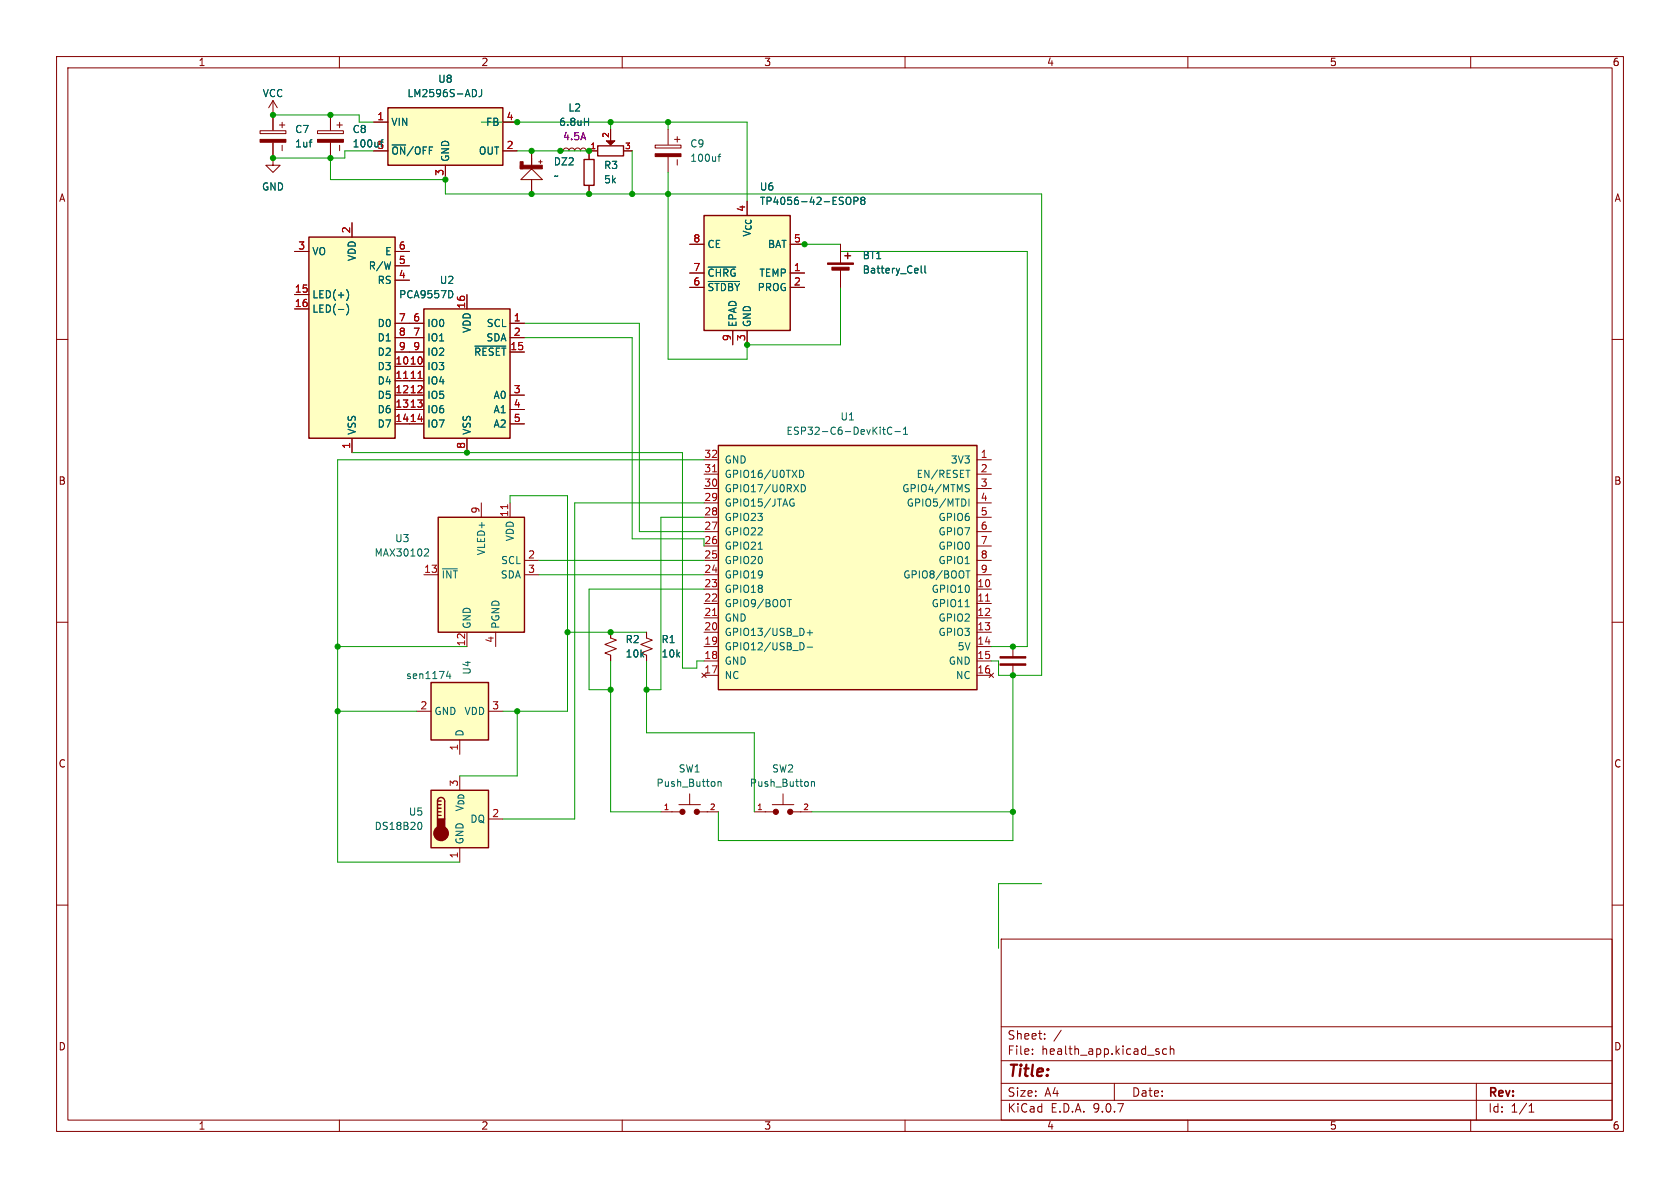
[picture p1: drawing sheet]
<svg xmlns="http://www.w3.org/2000/svg" width="297mm" height="210mm" viewBox="0 0 297 210" stroke-linecap="round" stroke-linejoin="round" font-family="sans-serif">
<g fill="none" stroke="#840000" stroke-width=".18">
<path d="M10 10h277v190h-277zM12 12h273v186h-273zM60 10v2M110 10v2M160 10v2M210 10v2M260 10v2M10 60h2M285 60h2M10 110h2M285 110h2M10 160h2"/>
<path d="M177 166h108v32h-108zM285 160h2M60 198v2M110 198v2M160 198v2M177 194.5h108M177 191.5h108M177 187.5h108M177 181.5h108M182.5 186.3v.1M182.5 185.5v.1M184.7 183.6v.1"/>
<path d="M184.7 182.8v.1M187.6 182.1l-1.3 2M197 191.5v3M204.9 186v.3M206.2 185.5l-.4-.1-.3 .3v.4l.2 .2h.5M206.9 185.5l.2-.1 .4 .1v.9M206.9 184.9v1.5M210 198v2M260 198v2M261 191.5v6.5M270.3 196.6h.9M270.3 195.5l.4-.4v1.5"/>
</g>
<path d="M54.6 41.9h15.2v35.6h-15.2z" fill="#ffffc2"/>
<path d="M54.6 41.9h15.2v35.6h-15.2z" fill="none" stroke="#840000" stroke-width=".25"/>
<g fill="none" stroke="#840000" stroke-width=".18">
<path d="M62.2 39.4v2.5M99.1 26.7h.5l.1-.4 .4-.1 .3 .1 .2 .4 .1-.4 .4-.1 .3 .1 .2 .4 .1-.4 .4-.1 .4 .1 .1 .4 .2-.4 .3-.1 .4 .1 .1 .4h.5M115.8 25.7h4.6v.5h-4.6zM118.1 22.9v2.7M118.1 27.8v2.7M119.7 28.2v1M52.1 44.5h2.5M52.1 52.1h2.5M52.1 54.6h2.5M69.8 44.5h2.6M69.8 47h2.6M69.8 49.5h2.6"/>
<path d="M69.8 57.2h2.6M69.8 59.7h2.6M62.2 77.5v2.5M69.8 62.2h2.6M69.8 64.8h2.6M69.8 67.3h2.6M69.8 69.9h2.6M69.8 72.4h2.6M69.8 74.9h2.6M107.9 111.8v1l1.1 .4-2.1 .7 2.1 .8-2.1 .7 1 .4v1M116.8 143.5h3.3M120 142.2h3.8"/>
<path d="M121.9 140.3v1.9M123.7 143.5h3.3M133.3 143.5h3.4M136.5 142.2h3.8M138.4 140.3v1.9M140.2 143.5h3.3"/>
</g>
<path d="M71.4 66.9h.7" fill="none" stroke="#a90000" stroke-width=".18"/>
<path d="M103.3 21.5h.7M104 20.9v1.3M126.9 27.7h.5M127.4 27.2l-.3 .2v1.1M61.3 51.2a1.46 1.46 0 0 1 0 1.9M61.3 53.7a1.46 1.46 0 0 1 0 2M126.9 138.3l.2-.1h.3l.1 .8M126.9 138.2v.8M143.4 138.2v.8M143.4 138.3l.2-.1h.3l.1 .8" fill="none" stroke="#006464" stroke-width=".18"/>
<g fill="#840000" stroke="#840000" stroke-width=".18">
<path d="M115.8 27.2h4.6v.5h-4.6z"/>
<circle cx="137.2" cy="143.5" r=".46"/>
<circle cx="139.7" cy="143.5" r=".46"/>
<circle cx="120.6" cy="143.5" r=".46"/>
<circle cx="123.2" cy="143.5" r=".46"/>
</g>
<path d="M68.6 19.1h20.3v10.1h-20.3z" fill="#ffffc2"/>
<path d="M68.6 19.1h20.3v10.1h-20.3z" fill="none" stroke="#840000" stroke-width=".25"/>
<path d="M66 21.6h2.6M66 26.7h2.6M78.7 29.2v2.6M88.9 21.6h2.5M88.9 26.7h2.5M114.3 111.8v1l1 .4-2 .7 2 .8-2 .7 1 .4v1" fill="none" stroke="#840000" stroke-width=".18"/>
<path d="M83.8 15.8a.68 .68 0 0 1 .4 .7 .68 .68 0 0 1-.4 .6M85.2 15.8v.9a.41 .41 0 0 1-.5 .4" fill="none" stroke="#006464" stroke-width=".18"/>
<path d="M77.5 91.4h15.2v20.4h-15.2z" fill="#ffffc2"/>
<path d="M77.5 91.4h15.2v20.4h-15.2z" fill="none" stroke="#840000" stroke-width=".25"/>
<path d="M94 29.8l1.9 2h-3.8zM94 26.7v2.5M94 31.8v2.5M85.1 88.9v2.5M90.2 88.9v2.5M92.7 99.1h2.5M74.9 101.6h2.6M82.5 111.8v2.5M87.6 111.8v2.5M92.7 101.6h2.5" fill="none" stroke="#840000" stroke-width=".18"/>
<path d="M89.8 89.2v.7" fill="none" stroke="#a90000" stroke-width=".18"/>
<path d="M75.2 97l.5 .1 .1 .3-.8 .9h.8M78.2 100.6h2.7" fill="none" stroke="#006464" stroke-width=".18"/>
<g fill="#840000" stroke="#840000" stroke-width=".18">
<path d="M92 28.6h.5v1.2h-.5z"/>
<path d="M92 29.2h3.9v.6h-3.9z"/>
</g>
<path d="M74.9 54.6h15.3v22.9h-15.3z" fill="#ffffc2"/>
<path d="M74.9 54.6h15.3v22.9h-15.3z" fill="none" stroke="#840000" stroke-width=".25"/>
<g fill="none" stroke="#840000" stroke-width=".18">
<path d="M104.1 26.7v1.5M104.1 32.8v1.5M72.4 57.2h2.5M72.4 59.7h2.5M82.5 52.1v2.5M90.2 57.2h2.5M90.2 59.7h2.5M72.4 62.2h2.5M72.4 69.9h2.5M72.4 72.4h2.5M72.4 74.9h2.5M72.4 64.8h2.5"/>
<path d="M72.4 67.3h2.5M82.5 77.5v2.5M90.2 62.2h2.5M90.2 69.9h2.5M90.2 72.4h2.5M90.2 74.9h2.5"/>
</g>
<path d="M79.8 51.4l.3 .5-.3 .7M83.9 61.2h5.5" fill="none" stroke="#006464" stroke-width=".18"/>
<path d="M73.9 66.9h.7" fill="none" stroke="#a90000" stroke-width=".18"/>
<path d="M103.3 28.2h1.7v4.6h-1.7z" fill="none" stroke="#840000" stroke-width=".24"/>
<path d="M76.2 139.7h10.2v10.2h-10.2z" fill="#ffffc2"/>
<path d="M76.2 139.7h10.2v10.2h-10.2zM77.3 141.6a.64 .64 0 0 1 .7-.6 .64 .64 0 0 1 .6 .6v3.2M77.3 141.6v3.2M77.3 141.6h.7M77.3 142.2h.7M77.3 142.9h.7M77.3 143.5h.7M77.3 144.1h.7" fill="none" stroke="#840000" stroke-width=".25"/>
<g fill="#840000" stroke="#840000" stroke-width=".25">
<path d="M77.3 144.8h1.3v1.9h-1.3z"/>
<circle cx="78" cy="147.3" r="1.27"/>
</g>
<path d="M48.3 17.8l.7 1.3M48.3 17.8l-.8 1.3M48.3 17.8v2.5M48.3 27.9v1.3h-1.3l1.3 1.3 1.2-1.3h-1.2M48.3 27.9h.1M81.3 149.9v2.5M86.4 144.8h2.5" fill="none" stroke="#840000" stroke-width=".18"/>
<path d="M74.2 145.4a.68 .68 0 0 1 .4 .6 .68 .68 0 0 1-.4 .6" fill="none" stroke="#006464" stroke-width=".18"/>
<path d="M124.5 38.1h15.2v20.3h-15.2z" fill="#ffffc2"/>
<path d="M124.5 38.1h15.2v20.3h-15.2zM149.4 45.2h1M149.9 44.7v1" fill="none" stroke="#840000" stroke-width=".25"/>
<g fill="none" stroke="#840000" stroke-width=".18">
<path d="M46 23.1h4.5v.5h-4.5zM48.3 20.3v2.7M48.3 25.2v2.7M49.9 25.7v.9M121.9 43.2h2.6M121.9 48.3h2.6M121.9 50.8h2.6M129.5 58.4v2.6M132.1 58.4v2.6M139.7 43.2h2.5M139.7 48.3h2.5M139.7 50.8h2.5"/>
<path d="M148.6 43.2v3.3M148.6 47.5v3.3M179.1 114.3v2M179.1 117.4v2"/>
</g>
<path d="M54.7 25.1h.4M55 24.7h.1M149.9 34.9a.43 .43 0 0 1 .5 .4v.4a.43 .43 0 0 1-.5 .4M151 35.5h.6l.1-.2-.1-.3-.6-.1v1.2M152.4 35.4l-.2-.2 .2-.3h.3l.2 .2-.2 .3M152.4 35.4l-.2 .3v.3l.2 .1h.4l.1-.2v-.2l-.2-.3M152.4 35.4h.3M125.2 47.2h4.9M125.2 49.8h5.5M162.9 47v1.1l.1 .2M163.5 47v1.1l.2 .2" fill="none" stroke="#006464" stroke-width=".18"/>
<g fill="#840000" stroke="#840000" stroke-width=".18">
<path d="M46 24.6h4.5v.5h-4.5z"/>
<path d="M176.8 117.3h4.6v.3h-4.6z"/>
<path d="M176.8 116.1h4.6v.2h-4.6z"/>
<path d="M146.3 46.5h4.6v.2h-4.6z"/>
<path d="M147.1 47.2h3v.6h-3z"/>
</g>
<path d="M76.2 120.7h10.2v10.1h-10.2z" fill="#ffffc2"/>
<path d="M76.2 120.7h10.2v10.1h-10.2z" fill="none" stroke="#840000" stroke-width=".25"/>
<path d="M56.1 23.1h4.6v.5h-4.6zM58.4 20.3v2.7M58.4 25.2v2.7M60 25.7v.9M104.1 26.7h1.5M107.9 22.9v2M110.3 26.7h1.5M73.7 125.7h2.5M81.3 130.8v2.6M86.4 125.7h2.5" fill="none" stroke="#840000" stroke-width=".18"/>
<path d="M79.2 118.6l-.3 .9h.8M79.5 119.1v.9" fill="none" stroke="#006464" stroke-width=".18"/>
<g fill="#840000" stroke="#840000" stroke-width=".18">
<path d="M56.1 24.6h4.6v.5h-4.6z"/>
<path d="M107.2 24.9h1.5l-.8 .8z"/>
</g>
<path d="M105.7 25.8h4.5v1.8h-4.5z" fill="none" stroke="#840000" stroke-width=".24"/>
<path d="M127 78.7h45.7v43.2h-45.7z" fill="#ffffc2"/>
<path d="M127 78.7h45.7v43.2h-45.7z" fill="none" stroke="#840000" stroke-width=".25"/>
<g fill="none" stroke="#840000" stroke-width=".18">
<path d="M48.3 27.9h.1M48.3 20.3v2.7M48.3 25.2v2.7M58.4 20.3v2.7M58.4 25.2v2.7M62.2 39.4v2.5M66 26.7h2.6M66 21.6h2.6M78.7 29.2v2.6M88.9 26.7h2.5M88.9 21.6h2.5M94 26.7v2.5"/>
<path d="M94 31.8v2.5M99.1 26.7h.5M103.6 26.7h2M104.1 26.7v1.5M104.1 32.8v1.5M107.9 22.9v2M110.3 26.7h1.5M52.1 44.5h2.5M52.1 52.1h2.5M52.1 54.6h2.5M69.8 57.2h5.1M69.8 59.7h5.1"/>
<path d="M69.8 44.5h2.6M69.8 47h2.6M69.8 49.5h2.6M82.5 52.1v2.5M90.2 57.2h2.5M90.2 59.7h2.5M121.9 43.2h2.6M121.9 48.3h2.6M121.9 50.8h2.6M129.5 58.4v2.6M132.1 58.4v2.6M139.7 43.2h2.5"/>
<path d="M139.7 48.3h2.5M139.7 50.8h2.5M148.6 43.2v2.5M148.6 48.3v2.5M62.2 77.5v2.5M69.8 62.2h5.1M69.8 69.9h5.1M69.8 72.4h5.1M69.8 74.9h5.1M69.8 64.8h5.1M69.8 67.3h5.1M82.5 77.5v2.5"/>
<path d="M90.2 62.2h2.5M90.2 69.9h2.5M90.2 72.4h2.5M90.2 74.9h2.5M124.5 83.8h2.5M124.5 81.3h2.5M124.5 86.4h2.5M124.5 88.9h2.5M124.5 91.4h2.5M124.5 94h2.5M124.5 96.5h2.5M124.5 99.1h2.5"/>
<path d="M172.7 83.8h2.6M172.7 81.3h2.6M172.7 86.4h2.6M172.7 88.9h2.6M172.7 91.4h2.6M172.7 94h2.6M172.7 96.5h2.6M172.7 99.1h2.6M107.9 111.8v1M107.9 115.8v1M114.3 111.8v1M114.3 115.8v1"/>
<path d="M124.1 119l.7 .8M124.5 114.3h2.5M124.5 101.6h2.5M124.5 104.1h2.5M124.5 106.7h2.5M124.5 109.2h2.5M124.5 111.8h2.5M124.5 116.8h2.5M124.5 119.4h2.5M124.8 119l-.7 .8M172.7 114.3h2.6M172.7 101.6h2.6"/>
<path d="M172.7 104.1h2.6M172.7 106.7h2.6M172.7 109.2h2.6M172.7 111.8h2.6M172.7 116.8h2.6M172.7 119.4h2.6M174.9 119l.7 .8M175.6 119l-.7 .8"/>
</g>
<g fill="none" stroke="#006464" stroke-width=".18">
<path d="M83.8 15.8a.68 .68 0 0 1 .4 .7 .68 .68 0 0 1-.4 .6M85.2 15.8v.9a.41 .41 0 0 1-.5 .4M54.7 25.1h.4M55 24.7h.1M103.3 21.5h.7M104 20.9v1.3M149.9 34.9a.43 .43 0 0 1 .5 .4v.4a.43 .43 0 0 1-.5 .4M151 35.5h.6l.1-.2-.1-.3-.6-.1v1.2M152.4 35.4l-.2-.2 .2-.3h.3l.2 .2-.2 .3M152.4 35.4l-.2 .3v.3l.2 .1h.4l.1-.2v-.2l-.2-.3M152.4 35.4h.3M61.3 51.2a1.46 1.46 0 0 1 0 1.9"/>
<path d="M61.3 53.7a1.46 1.46 0 0 1 0 2M79.8 51.4l.3 .5-.3 .7M125.2 47.2h4.9M125.2 49.8h5.5M162.9 47v1.1l.1 .2M163.5 47v1.1l.2 .2M83.9 61.2h5.5M156 75.9h.5M156.2 75.5v1.1l.3 .2M157.7 75.6a.6 .6 0 0 0-.9 .5 .6 .6 0 0 0 .6 .7l.3-.1M158.2 76.3h1M159.7 76.8h.7"/>
<path d="M159.7 75.9l.4-.4v1.3M134 97.1h.8M139.8 88.3h.5M140.2 88.9h.2v.5l-.2 .1-.4-.1M141.4 83.1a.64 .64 0 0 1 .7 .7 .64 .64 0 0 1-.7 .6zM141.7 85.7a.64 .64 0 0 1 .7 .6 .64 .64 0 0 1-.7 .6zM170.8 83.1h.7M170.9 86.3l.3 .1 .2 .3-.3 .2h-.3M170.9 85.7h.5M171.3 88.2v1.3M139.2 106h.7M139.5 106v1.3"/>
<path d="M141.9 113.7l.2 .5-.2 .6M142.7 111.9h1M142.7 114.4h1M143.2 111.4v.9M170.6 107.3h.8M170.8 100.9h.7M171.1 100.9v1.3"/>
</g>
<path d="M71.4 66.9h.7M73.9 66.9h.7M126 83.4h.7M126 108.8h.7M174.2 106.3h.8" fill="none" stroke="#a90000" stroke-width=".18"/>
<g fill="none" stroke="#009600" stroke-width=".18">
<path d="M48.3 20.3h15.2v1.3h2.5M58.4 27.9v3.9h20.3v2.5h105.4v85.1h-7.6v-2.6h-1.2M66 26.7h-5v1.2h-12.7M85.1 21.6h47v14M91.4 26.7h12.7M107.9 21.6v1.3M111.8 26.7v7.6M118.1 21.6v1.3M118.1 30.5v33h14v-2.5h16.5v-10.2M92.7 59.7h19.1v35.6h12.7M92.7 57.2h20.3v36.8h11.5M141 43.2h7.6"/>
<path d="M148.6 44.5h33v69.8h-6.3M62.2 80h58.4v38.1h2.6v-1.3h1.3M90.2 88.9v-1.3h10.1v38.1h-11.4M95.2 99.1h29.3M124.5 81.3h-64.8v71.1h21.6M124.5 88.9h-22.9v55.9h-12.7M124.5 91.4h-7.7v30.5h-2.5M59.7 114.3h22.8M95.2 101.6h29.3M100.3 111.8h14M107.9 116.8v26.7h8.9M114.3 116.8v12.7h19v14"/>
<path d="M124.5 104.1h-20.4v17.8h3.8M179.1 119.4v29.2h-52.1v-5.1M59.7 125.7h14M91.4 125.7v11.5h-10.1M143.5 143.5h35.6M184.1 156.2h-7.6v11.4"/>
</g>
<g fill="#009600" stroke="#009600" stroke-width=".18">
<circle cx="142.2" cy="43.2" r=".46"/>
<circle cx="179.1" cy="114.3" r=".46"/>
<circle cx="132.1" cy="61" r=".46"/>
<circle cx="179.1" cy="143.5" r=".46"/>
<circle cx="179.1" cy="119.4" r=".46"/>
<circle cx="82.5" cy="80" r=".46"/>
<circle cx="107.9" cy="111.8" r=".46"/>
<circle cx="100.3" cy="111.8" r=".46"/>
<circle cx="114.3" cy="121.9" r=".46"/>
<circle cx="107.9" cy="121.9" r=".46"/>
<circle cx="91.4" cy="125.7" r=".46"/>
<circle cx="59.7" cy="114.3" r=".46"/>
<circle cx="59.7" cy="125.7" r=".46"/>
<circle cx="104.1" cy="34.3" r=".46"/>
<circle cx="104.1" cy="26.7" r=".46"/>
<circle cx="111.8" cy="34.3" r=".46"/>
<circle cx="94" cy="26.7" r=".46"/>
<circle cx="99.1" cy="26.7" r=".46"/>
<circle cx="94" cy="34.3" r=".46"/>
<circle cx="107.9" cy="21.6" r=".46"/>
<circle cx="118.1" cy="34.3" r=".46"/>
<circle cx="118.1" cy="21.6" r=".46"/>
<circle cx="91.4" cy="21.6" r=".46"/>
<circle cx="78.7" cy="31.8" r=".46"/>
<circle cx="58.4" cy="27.9" r=".46"/>
<circle cx="58.4" cy="20.3" r=".46"/>
<circle cx="48.3" cy="27.9" r=".46"/>
<circle cx="48.3" cy="20.3" r=".46"/>
</g>
<text font-size="2.8" fill="#840000" x="178" y="190.9">Title:</text>
<g font-size="2.1" fill="#840000">
<text x="178" y="184">Sheet:</text>
<text x="178" y="186.7">File:</text>
<text x="184.1" y="186.7">health_app.kicad_sch</text>
<text x="178" y="196.9">KiCad</text>
<text x="178" y="194.1">Size:</text>
<text x="184.7" y="194.1">A4</text>
<text x="185.7" y="196.9">E.D.A.</text>
<text x="193.3" y="196.9">9.0.7</text>
<text x="200" y="194.1">Date:</text>
<text x="263" y="194.3">Rev:</text>
<text x="263" y="196.9">Id:</text>
<text x="267.1" y="196.9">1/1</text>
</g>
<g font-size="1.8" fill="#840000">
<text x="35" y="11.9">1</text>
<text x="85" y="11.9">2</text>
<text x="135" y="11.9">3</text>
<text x="185" y="11.9">4</text>
<text x="235" y="11.9">5</text>
<text x="285" y="11.9">6</text>
<text x="50.6" y="23" transform="rotate(-90 50.6 23)">+</text>
<text x="60.8" y="23" transform="rotate(-90 60.8 23)">+</text>
<text x="120.5" y="25.5" transform="rotate(-90 120.5 25.5)">+</text>
<text x="10.3" y="35.9">A</text>
<text x="285.3" y="35.9">A</text>
<text x="10.3" y="85.9">B</text>
<text x="285.3" y="85.9">B</text>
<text x="10.3" y="135.9">C</text>
<text x="285.3" y="135.9">C</text>
<text x="10.3" y="185.9">D</text>
<text x="285.3" y="185.9">D</text>
<text x="35" y="199.9">1</text>
<text x="85" y="199.9">2</text>
<text x="135" y="199.9">3</text>
<text x="185" y="199.9">4</text>
<text x="235" y="199.9">5</text>
<text x="285" y="199.9">6</text>
</g>
<g font-size="1.8" fill="#006464">
<text x="46.3" y="17.4">VCC</text>
<text x="71.9" y="17.4">LM2596S-ADJ</text>
<text x="77.4" y="14.8">U8</text>
<text x="52.1" y="23.7">C7</text>
<text x="62.2" y="23.7">C8</text>
<text x="69.1" y="22.5">VIN</text>
<text x="85.8" y="22.5">FB</text>
<text x="98.7" y="22.5">6.8uH</text>
<text x="100.4" y="19.9">L2</text>
<text x="52.1" y="26.3">1uf</text>
<text x="62.2" y="26.3">100uf5</text>
<text x="69.1" y="27.5">~{ON}/OFF</text>
<text x="79.6" y="28.7" transform="rotate(-90 79.6 28.7)">GND</text>
<text x="84.6" y="27.5">OUT</text>
<text x="97.8" y="29.4">DZ2</text>
<text x="121.9" y="26.3">C9</text>
<text x="121.9" y="28.8">100uf</text>
<text x="46.2" y="33.9">GND</text>
<text x="97.8" y="32">~</text>
<text x="106.7" y="30.1">R3</text>
<text x="106.7" y="32.6">5k</text>
<text x="134.2" y="33.9">U6</text>
<text x="132.9" y="42" transform="rotate(-90 132.9 42)">V_{CC}</text>
<text x="134.2" y="36.4">TP4056-42-ESOP8</text>
<text x="55.1" y="45.3">VO</text>
<text x="63.1" y="46.2" transform="rotate(-90 63.1 46.2)">VDD</text>
<text x="65.1" y="47.9">R/W</text>
<text x="68" y="45.3">E</text>
<text x="125" y="44">CE</text>
<text x="135.7" y="44">BAT</text>
<text x="152.4" y="46">BT1</text>
<text x="55.1" y="52.9">LED(+)</text>
<text x="66.7" y="50.4">RS</text>
<text x="70.5" y="52.9">PCA9557D</text>
<text x="77.7" y="50.4">U2</text>
<text x="125" y="49.1">~{CHRG}</text>
<text x="125" y="51.7">~{STDBY} PROG</text>
<text x="134.2" y="49.1">TEMP</text>
<text x="152.4" y="48.6">Battery_Cell</text>
<text x="55.1" y="55.5">LED(-)</text>
<text x="66.7" y="58">D0</text>
<text x="75.4" y="58">IO0</text>
<text x="83.4" y="58.9" transform="rotate(-90 83.4 58.9)">VDD</text>
<text x="86" y="58">SCL</text>
<text x="130.4" y="57.9" transform="rotate(-90 130.4 57.9)">EPAD</text>
<text x="132.9" y="57.9" transform="rotate(-90 132.9 57.9)">GND</text>
<text x="66.7" y="60.6">D1</text>
<text x="66.7" y="63.1">D2</text>
<text x="66.7" y="65.6">D3</text>
<text x="75.4" y="60.6">IO1</text>
<text x="75.4" y="63.1">IO2</text>
<text x="75.4" y="65.6">IO3</text>
<text x="83.7" y="63.1">~{RESET}</text>
<text x="85.9" y="60.6">SDA</text>
<text x="66.7" y="68.2">D4</text>
<text x="66.7" y="70.7">D5</text>
<text x="75.4" y="68.2">IO4</text>
<text x="75.4" y="70.7">IO5</text>
<text x="87.2" y="70.7">A0</text>
<text x="63.1" y="77" transform="rotate(-90 63.1 77)">VSS</text>
<text x="66.7" y="73.3">D6</text>
<text x="66.7" y="75.8">D7</text>
<text x="75.4" y="73.3">IO6</text>
<text x="75.4" y="75.8">IO7</text>
<text x="83.4" y="77" transform="rotate(-90 83.4 77)">VSS</text>
<text x="87.2" y="73.3">A1</text>
<text x="87.2" y="75.8">A2</text>
<text x="138.9" y="77.1">ESP32-C6-DevKitC-1</text>
<text x="148.5" y="74.5">U1</text>
<text x="128" y="82.1">GND</text>
<text x="168" y="82.1">3V3</text>
<text x="128" y="84.7">GPIO16/U0TXD</text>
<text x="128" y="87.2">GPIO17/U0RXD</text>
<text x="128" y="89.8">GPIO15/JTAG</text>
<text x="159.4" y="87.2">GPIO4/MTMS</text>
<text x="160.2" y="89.8">GPIO5/MTDI</text>
<text x="161.9" y="84.7">EN/RESET</text>
<text x="91" y="95.8" transform="rotate(-90 91 95.8)">VDD</text>
<text x="128" y="92.3">GPIO23</text>
<text x="128" y="94.8">GPIO22</text>
<text x="165.8" y="92.3">GPIO6</text>
<text x="165.8" y="94.8">GPIO7</text>
<text x="66.1" y="98.6">MAX30102</text>
<text x="69.7" y="96">U3</text>
<text x="86" y="98.3" transform="rotate(-90 86 98.3)">VLED+</text>
<text x="88.5" y="99.9">SCL</text>
<text x="128" y="97.4">GPIO21</text>
<text x="128" y="99.9">GPIO20</text>
<text x="165.8" y="97.4">GPIO0</text>
<text x="165.8" y="99.9">GPIO1</text>
<text x="78" y="102.5">~{INT}</text>
<text x="88.4" y="102.5">SDA</text>
<text x="128" y="102.5">GPIO19</text>
<text x="128" y="105">GPIO18</text>
<text x="128" y="107.5">GPIO9/BOOT</text>
<text x="159.6" y="102.5">GPIO8/BOOT</text>
<text x="164.6" y="105">GPIO10</text>
<text x="164.6" y="107.5">GPIO11</text>
<text x="83.4" y="111.3" transform="rotate(-90 83.4 111.3)">GND</text>
<text x="88.5" y="111.3" transform="rotate(-90 88.5 111.3)">PGND</text>
<text x="110.5" y="113.9">R2</text>
<text x="116.8" y="113.9">R1</text>
<text x="128" y="110.1">GND</text>
<text x="128" y="112.6">GPIO13/USB_D+</text>
<text x="165.8" y="110.1">GPIO2</text>
<text x="165.8" y="112.6">GPIO3</text>
<text x="83.4" y="119.4" transform="rotate(-90 83.4 119.4)">U4</text>
<text x="110.5" y="116.4">10k</text>
<text x="116.8" y="116.4">10k</text>
<text x="128" y="115.2">GPIO12/USB_D-</text>
<text x="128" y="117.7">GND</text>
<text x="167.6" y="117.7">GND</text>
<text x="169.2" y="115.2">5V</text>
<text x="71.7" y="120.2">sen1174</text>
<text x="128" y="120.2">NC</text>
<text x="168.9" y="120.2">NC</text>
<text x="76.7" y="126.6">GND</text>
<text x="82" y="126.6">VDD</text>
<text x="82.1" y="130.3" transform="rotate(-90 82.1 130.3)">D</text>
<text x="119.9" y="136.8">SW1</text>
<text x="136.4" y="136.8">SW2</text>
<text x="82.1" y="143.6" transform="rotate(-90 82.1 143.6)">V_{DD}</text>
<text x="116" y="139.3">Push_Button</text>
<text x="132.5" y="139.3">Push_Button</text>
<text x="66.1" y="146.9">DS18B20</text>
<text x="72.2" y="144.4">U5</text>
<text x="82.1" y="149.4" transform="rotate(-90 82.1 149.4)">GND</text>
<text x="83" y="145.6">DQ</text>
</g>
<g font-size="1.8" fill="#a90000">
<text x="66.6" y="21.3">1</text>
<text x="89.5" y="21.3">4</text>
<text x="89.5" y="26.4">2</text>
<text x="78.5" y="31.2" transform="rotate(-90 78.5 31.2)">3</text>
<text x="62" y="41.3" transform="rotate(-90 62 41.3)">2</text>
<text x="131.8" y="37.5" transform="rotate(-90 131.8 37.5)">4</text>
<text x="52.6" y="44.2">3</text>
<text x="70.4" y="44.2">6</text>
<text x="70.4" y="46.7">5</text>
<text x="122.5" y="42.9">8</text>
<text x="140.3" y="42.9">5</text>
<text x="52" y="51.8">15</text>
<text x="70.4" y="49.3">4</text>
<text x="122.5" y="48">7</text>
<text x="122.5" y="50.5">6</text>
<text x="140.3" y="48">1</text>
<text x="140.3" y="50.5">2</text>
<text x="52" y="54.4">16</text>
<text x="70.4" y="56.9">7</text>
<text x="70.4" y="59.4">8</text>
<text x="73" y="56.9">6</text>
<text x="73" y="59.4">7</text>
<text x="82.3" y="54.7" transform="rotate(-90 82.3 54.7)">16</text>
<text x="90.7" y="56.9">1</text>
<text x="90.7" y="59.4">2</text>
<text x="69.8" y="64.5">10</text>
<text x="70.4" y="62">9</text>
<text x="72.3" y="64.5">10</text>
<text x="73" y="62">9</text>
<text x="90.1" y="62">15</text>
<text x="129.3" y="60.4" transform="rotate(-90 129.3 60.4)">9</text>
<text x="131.8" y="60.4" transform="rotate(-90 131.8 60.4)">3</text>
<text x="69.8" y="67.1">11</text>
<text x="69.8" y="69.6">12</text>
<text x="72.3" y="67.1">11</text>
<text x="72.3" y="69.6">12</text>
<text x="90.7" y="69.6">3</text>
<text x="69.8" y="72.1">13</text>
<text x="69.8" y="74.7">14</text>
<text x="72.3" y="72.1">13</text>
<text x="72.3" y="74.7">14</text>
<text x="90.7" y="72.1">4</text>
<text x="90.7" y="74.7">5</text>
<text x="62" y="79.4" transform="rotate(-90 62 79.4)">1</text>
<text x="82.3" y="79.4" transform="rotate(-90 82.3 79.4)">8</text>
<text x="124.4" y="81">32</text>
<text x="124.4" y="83.6">31</text>
<text x="173.3" y="83.6">2</text>
<text x="173.3" y="81">1</text>
<text x="124.4" y="86.1">30</text>
<text x="124.4" y="88.6">29</text>
<text x="173.3" y="86.1">3</text>
<text x="173.3" y="88.6">4</text>
<text x="84.8" y="90.9" transform="rotate(-90 84.8 90.9)">9</text>
<text x="89.9" y="91.5" transform="rotate(-90 89.9 91.5)">11</text>
<text x="124.4" y="91.2">28</text>
<text x="124.4" y="93.7">27</text>
<text x="173.3" y="91.2">5</text>
<text x="173.3" y="93.7">6</text>
<text x="74.9" y="101.3">13</text>
<text x="93.3" y="98.8">2</text>
<text x="93.3" y="101.3">3</text>
<text x="124.4" y="98.8">25</text>
<text x="124.4" y="101.3">24</text>
<text x="173.3" y="96.3">7</text>
<text x="173.3" y="98.8">8</text>
<text x="173.3" y="101.3">9</text>
<text x="124.4" y="103.9">23</text>
<text x="124.4" y="106.4">22</text>
<text x="172.7" y="103.9">10</text>
<text x="172.7" y="106.4">11</text>
<text x="87.4" y="113.7" transform="rotate(-90 87.4 113.7)">4</text>
<text x="124.4" y="109">21</text>
<text x="124.4" y="111.5">20</text>
<text x="172.7" y="109">12</text>
<text x="172.7" y="111.5">13</text>
<text x="82.3" y="114.3" transform="rotate(-90 82.3 114.3)">12</text>
<text x="124.4" y="114">19</text>
<text x="124.4" y="116.6">18</text>
<text x="124.4" y="119.1">17</text>
<text x="172.7" y="114">14</text>
<text x="172.7" y="116.6">15</text>
<text x="172.7" y="119.1">16</text>
<text x="74.2" y="125.5">2</text>
<text x="86.9" y="125.5">3</text>
<text x="81" y="132.8" transform="rotate(-90 81 132.8)">1</text>
<text x="81" y="139.1" transform="rotate(-90 81 139.1)">3</text>
<text x="86.9" y="144.5">2</text>
<text x="81" y="151.8" transform="rotate(-90 81 151.8)">1</text>
</g>
<text font-size="1.8" fill="#840084" x="99.4" y="25">4.5A</text>
<text font-size="1.8" fill="#009600" x="124.4" y="96.3">26</text>
<g font-size="1.4" fill="#a90000">
<text x="104.3" y="26.4">1</text>
<text x="107.7" y="24.5" transform="rotate(-90 107.7 24.5)">2</text>
<text x="110.4" y="26.4">3</text>
<text x="117.2" y="143.3">1</text>
<text x="125.4" y="143.3">2</text>
<text x="133.7" y="143.3">1</text>
<text x="141.9" y="143.3">2</text>
</g>
<text font-size="1.1" fill="#840000" x="96.1" y="29.2" transform="rotate(-90 96.1 29.2)">+</text>
</svg>
